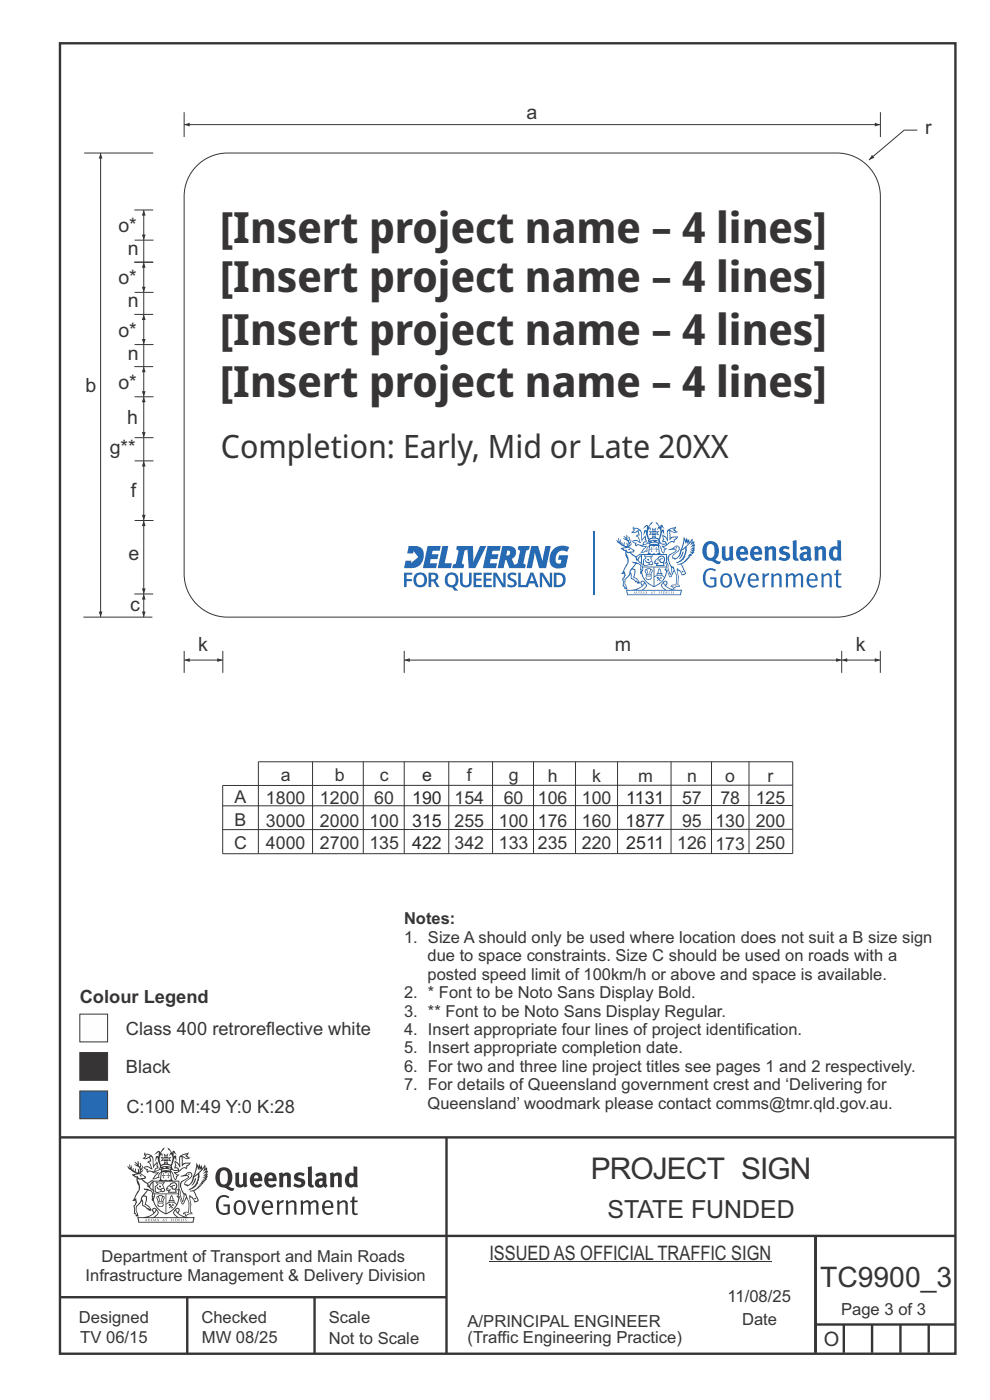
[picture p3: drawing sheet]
<svg xmlns="http://www.w3.org/2000/svg" width="210mm" height="297mm" viewBox="0 0 210 297" stroke-linecap="round" stroke-linejoin="round" font-family="sans-serif">
<g fill="none" stroke="#373435" stroke-width=".51">
<path d="M12.7 9.2h190v278h-190zM12.7 241.3h190M94.7 241.4v45.8M12.7 275.2h82M12.7 262.2h190.1M39.7 275.2v12M66.7 275.2v12M173 262.1v24.9M173 281h29.6M179 281v6M185 281v6M191 281v6"/>
<path d="M197 281v6"/>
</g>
<g fill="#373435">
<path d="M47 248.4a2.55 2.55 0 0 0 0 2.7l.3 .2a.81 .81 0 0 0 1-1v-.5a1.04 1.04 0 0 0-1.1-1.5zM46.3 248.1a1.82 1.82 0 0 1 2.1-.2 1.82 1.82 0 0 1 .9 1.8 2.29 2.29 0 0 1-.8 2l.7 .3h.5l-.2 .6a2.87 2.87 0 0 1-2-.7 2.12 2.12 0 0 1-1.7-3.1z" fill-rule="evenodd"/>
<path d="M49.9 248.9l.8-.2v2a.46 .46 0 0 0 .3 .6 .46 .46 0 0 0 .6-.3v-2.1l.7-.2v2.4l.2 .5-.5 .3-.3-.3a1.02 1.02 0 0 1-1.2 .3 1.02 1.02 0 0 1-.6-1.1z" fill-rule="evenodd"/>
<path d="M54 249.5l-.1 .5h.9a.49 .49 0 0 0-.2-.6 .49 .49 0 0 0-.6 .1zM53.4 249.1a1.34 1.34 0 0 1 1.6-.2 1.34 1.34 0 0 1 .6 1.5v.2h-1.7a.77 .77 0 0 0 .5 .8 .77 .77 0 0 0 .9-.4l.3 .5a1.59 1.59 0 0 1-2 .2 1.59 1.59 0 0 1-.5-2.1z" fill-rule="evenodd"/>
<path d="M57 249.5l-.1 .5h1a.49 .49 0 0 0-.2-.6 .49 .49 0 0 0-.7 .1zM56.4 249.1a1.34 1.34 0 0 1 1.6-.2 1.34 1.34 0 0 1 .7 1.5v.2h-1.8a.77 .77 0 0 0 .5 .8 .77 .77 0 0 0 .9-.4l.4 .5a1.59 1.59 0 0 1-2.1 .2 1.59 1.59 0 0 1-.5-2.1z" fill-rule="evenodd"/>
<path d="M59.2 248.9l.7-.2 .1 .4a.95 .95 0 0 1 1-.3 .95 .95 0 0 1 .7 .8v2.3h-.8v-2.3a.46 .46 0 0 0-.8 .1v2.2h-.8z" fill-rule="evenodd"/>
<path d="M62.6 249.1a1.75 1.75 0 0 1 2-.1l-.2 .5-.6-.2a.43 .43 0 0 0-.6 .3l.4 .3a1.04 1.04 0 0 1 1.2 1.1 1.04 1.04 0 0 1-1.4 1l-1.2-.4 .3-.6 1 .4 .4-.4a.88 .88 0 0 0-1-.5l-.4-.2-.1-.4z" fill-rule="evenodd"/>
<path d="M65.3 247.6l.8-.2 .1 3.8 .3 .2 .1 .4a.88 .88 0 0 1-1 0 .88 .88 0 0 1-.3-1z" fill-rule="evenodd"/>
<path d="M67.8 250.6a.43 .43 0 0 0-.1 .7 .43 .43 0 0 0 .7-.1v-.7zM66.8 249.1a1.7 1.7 0 0 1 2.4 .1v1.9l.3 .4-.4 .5-.5-.4a1.03 1.03 0 0 1-1.7-.1 1.03 1.03 0 0 1 .8-1.5h.7v-.4a.8 .8 0 0 0-1.2 .1z" fill-rule="evenodd"/>
<path d="M70 248.9l.7-.2 .1 .4a.95 .95 0 0 1 1-.3 .95 .95 0 0 1 .7 .8v2.3h-.8v-2.3a.46 .46 0 0 0-.8 .1v2.2h-.8z" fill-rule="evenodd"/>
<path d="M74.3 249.5a1.48 1.48 0 0 0 0 1.7h.5l.2-.1v-1.5l-.3-.2zM75 247.4l.8 .1 .1 4.4h-.7l-.1-.2a1.26 1.26 0 0 1-1.4 0 1.26 1.26 0 0 1-.5-1.3 1.29 1.29 0 0 1 .4-1.4 1.29 1.29 0 0 1 1.4-.1z" fill-rule="evenodd"/>
<path d="M46.4 253.9a1.72 1.72 0 0 1 2.3 0l-.3 .3a1.24 1.24 0 0 0-1.4-.2 1.24 1.24 0 0 0-.6 1.4 1.49 1.49 0 0 0 1.2 1.9l.7-.1v-1.3h-.8l-.1-.4h1.3v1.9a1.93 1.93 0 0 1-2.2 0 1.93 1.93 0 0 1-.7-2.2l.2-.8z" fill-rule="evenodd"/>
<path d="M50.4 255.1a1.65 1.65 0 0 0 .2 2.2 .99 .99 0 0 0 1-1.4 .78 .78 0 0 0-.4-.8 .78 .78 0 0 0-.8 0zM50 254.9a1.33 1.33 0 0 1 1.6-.1 1.33 1.33 0 0 1 .5 1.4 1.31 1.31 0 0 1-1.3 1.6 1.31 1.31 0 0 1-1.2-1.6v-.6z" fill-rule="evenodd"/>
<path d="M52.5 254.7l.4-.1 .9 2.6 .8-2.5h.5l-1.1 3h-.5z" fill-rule="evenodd"/>
<path d="M56.3 255.2l-.2 .7h1.3a.7 .7 0 0 0-.3-.8 .7 .7 0 0 0-.8 .1zM55.9 255a1.22 1.22 0 0 1 1.5-.2 1.22 1.22 0 0 1 .5 1.5h-1.8a.93 .93 0 0 0 .5 1 .93 .93 0 0 0 1.1-.2l.2 .3a1.43 1.43 0 0 1-1.8 .1 1.43 1.43 0 0 1-.6-1.7z" fill-rule="evenodd"/>
<path d="M58.7 254.7l.4-.1 .1 .5 .4-.4 .6-.1-.2 .5a.66 .66 0 0 0-.8 .7v1.9h-.4z" fill-rule="evenodd"/>
<path d="M60.6 254.7l.4-.1 .1 .5a.94 .94 0 0 1 1-.5 .94 .94 0 0 1 .8 .8v2.3h-.5l-.1-2.5a.81 .81 0 0 0-1.2 .3v2.2h-.4z" fill-rule="evenodd"/>
<path d="M63.7 254.7l.5-.1 .1 .5 .4-.3a.78 .78 0 0 1 1.1 .3 .9 .9 0 0 1 1-.5 .9 .9 0 0 1 .8 .8v2.3h-.5l-.1-2.5a.67 .67 0 0 0-1.1 .3v2.2h-.5v-2.4l-.4-.3-.7 .4v2.3h-.5z" fill-rule="evenodd"/>
<path d="M69 255.2l-.1 .7h1.3a.7 .7 0 0 0-.3-.8 .7 .7 0 0 0-.9 .1zM68.7 255a1.22 1.22 0 0 1 1.5-.2 1.22 1.22 0 0 1 .5 1.5h-1.8a.93 .93 0 0 0 .4 1 .93 .93 0 0 0 1.2-.2l.1 .3a1.44 1.44 0 0 1-1.7 .1 1.44 1.44 0 0 1-.6-1.7z" fill-rule="evenodd"/>
<path d="M71.4 254.7l.5-.1 .1 .5a.94 .94 0 0 1 1-.5 .94 .94 0 0 1 .8 .8v2.3h-.5l-.1-2.5a.81 .81 0 0 0-1.2 .3v2.2h-.4z" fill-rule="evenodd"/>
<path d="M74.7 253.9l.5-.1v.9h.7l-.1 .3h-.6v2.2l.1 .2h.5l.1 .3a.75 .75 0 0 1-1.2-.6v-2.1h-.4v-.3h.4z" fill-rule="evenodd"/>
<path d="M30.8 244.9l1.1 .3-.9 .5h-.4l.6-.5zM31.8 245.4h.2a2.44 2.44 0 0 1 .4 1.9l.1 .5 .7-1-.1 .6 .3 .3a.57 .57 0 0 0-.6 .7l-1-.1-.5 .2 .2-.5-.8-.3 .7-.1 .9 .5 .1-.1-.6-1.3-.2-.2h.5zM30.7 244.4l-.1 .5 .2 .4-.6 .4a1.04 1.04 0 0 0 1.4-.1l.2 .6-.3 .1-.2 .4a.94 .94 0 0 1 .8 1.1l-.2-.1a1.16 1.16 0 0 0-1.5-.1l.3 .4 .4 .2 .1 .5 .2 .1 .1-.2a.94 .94 0 0 1 1.1 .2l.8 .1-1.2 1.2a1.13 1.13 0 0 0 1.2-.2l.4-.1-.1-.4 .5-.8a.83 .83 0 0 0-.6 1.1l-.3-.1-.7 .4 1.1-1.4-.5 .1-.5-.1 1.3-.5-.1-.1-.9 .4v-.3l.2-.2 .3 .1 .1-.3-.2-.4v-.6l-.1-.4-.7 1v-.7a1.42 1.42 0 0 0-1.6-1.8z" fill-rule="evenodd"/>
<path d="M38.5 245.2l.5-.2 .7-.1-.6 .3 .8 .5h-.3zM38.3 245.5l.2-.1 .1 2a1.69 1.69 0 0 1 1.6-.6l-.8 .5 .1 .5a1.1 1.1 0 0 0-1.5 .6l-.1-.5-.2-.2h-.5l.3-.4-.3-.7a1.42 1.42 0 0 1 .8 1.1l.2-.1zM37.1 246.2l.1 1-.2 .3 .1 .4h.5l.1 .2a.96 .96 0 0 1-1.1-.1l-.1 .1a1.06 1.06 0 0 0 1.3 .2v.1a.72 .72 0 0 1-1 .2l.3 .5 .6 .2-.4 .2-.1 .6-.2-.3-.4-1.1-.4-.4 .4 .9a1.54 1.54 0 0 0 .7 1.2l.2-.3a.58 .58 0 0 1 .4-.8l.2-.1h-.3l-.5-.3 .9-.5a.93 .93 0 0 1 1.2-.5v.2l.2-.2 .1-.5a.99 .99 0 0 0 .7-.8l-1.3 .1-.3 .2-.1-1.4 .9 .4 .9-.3h-.4l-.5-.4 .4-.7-.6 .2a1.46 1.46 0 0 0-1.4 2.1v.4l-.2-.4z" fill-rule="evenodd"/>
<path d="M35.6 248.9l.2 .1-.1 .3 .4 .1h-.4v.6l-.1-.6h-.3l.3-.1z" fill-rule="evenodd"/>
<path d="M34.6 248.9l.2 .1v.3l.3 .1h-.3l-.1 .6v-.6h-.4l.4-.1z" fill-rule="evenodd"/>
<path d="M34.3 248.8a.57 .57 0 0 1 .9 .2 .57 .57 0 0 1 .9-.2l.2 1.4h-.2a.57 .57 0 0 1-.9 0 .69 .69 0 0 1-1.1 0zM34.2 248.1l-.3 2.1-.2 .4h3l-.2-.4-.3-2.1h-.2v.2l-.8-.1-.8 .1v-.2z" fill-rule="evenodd"/>
<path d="M34.2 252.4a.3 .3 0 0 0 .6 0 .3 .3 0 0 0-.6 0zM33.3 250.9l.3 .3-.3 .4a.79 .79 0 0 0 0 1.3l.8-.2-.1-.3a.55 .55 0 0 1-.7-.6l.1-.1 .2 .3 .3 .2 .8-.2-.4-.7 .4-.4-.7 .2zM33 250.7l1.1 .2 .9-.2-.4 .6 .4 1.2a.56 .56 0 0 1-.8 .3l-.2 .1a.73 .73 0 0 1-.9 .1 .73 .73 0 0 1-.3-1v-.4l.6-.4z" fill-rule="evenodd"/>
<path d="M35.6 251.8l.7-.4a.58 .58 0 0 1 1-.1 .58 .58 0 0 1-.4 .9l-.3-.3a.43 .43 0 0 1 .6-.4 .57 .57 0 0 0-.8 .2l-.2-.1-.3 .1 .4 .2a.55 .55 0 0 0 .9 .4v.5h-1.3l.3-.4-.1-.1-.6 .1 .2-.3-.2-.1zM35.4 251.8l-.1 .2a.39 .39 0 0 0 .2 .6h.3l-.2 .4h1.9l-.1-.8a.86 .86 0 0 0-.1-1.3 .86 .86 0 0 0-1.3 .4z" fill-rule="evenodd"/>
<path d="M36 254.8h.8v.2h-.8zM36.4 253.8l.2 .8h-.4zM36.4 253.5l-.3 .5-.1 .6h-.2v.4l-.7 .4 .2 .1a1.48 1.48 0 0 1 2.1 .2l.2-.1-.6-.5v-.5h-.2l-.1-.6z" fill-rule="evenodd"/>
<path d="M35.8 255.4l.4 .1 .1 .3 .3-.2-.2-.2a.38 .38 0 0 1 .5 .5l-.2-.2-.3 .2 .3 .2-.3 .3-.1-.4-.4 .4-.1-.2 .4-.3-.1-.1-.2 .1z" fill-rule="evenodd"/>
<path d="M34.5 254h.2v.2l-.2 .6h-.2zM33.6 255.3h.9v.2a.55 .55 0 0 1-.8 .4v-.2l-.2-.1zM33.4 254h.2l.2 .8h-.2zM33.6 255l.8-.1 .1 .2h-.8zM33.8 253.7h.5l-.2 1.1h-.1zM33.3 253.8l-.1 .3 .3 1.1a.48 .48 0 0 0-.1 .6 .48 .48 0 0 0 .5 .2h.5a.49 .49 0 0 0 .2-.8l.3-1.1-.1-.3a1.42 1.42 0 0 0-1.5 0z" fill-rule="evenodd"/>
<path d="M33.7 251.5l.4 .1 .1 .3h-.3z" fill-rule="evenodd"/>
<path d="M41.3 250.1l.3-.2-.2 .8-.6 .8h-.2l.5-.7z" fill-rule="evenodd"/>
<path d="M39.7 249l.3-.2 .5 .2a.88 .88 0 0 1-.6 1.1 1.22 1.22 0 0 0-.8 1.3l.5 .2a.72 .72 0 0 0 .9-.4l.5-.8 .2-.6 .8-.6v.2a2.85 2.85 0 0 1-2 2.9l.1 .1a2.13 2.13 0 0 0 1.9-1.5v-.3a2.01 2.01 0 0 0 .3-1.7l1.1-1.3-.4 1 .7-.5-.7 1 .8-.4-.8 .8 .7-.2-.9 .6 .8-.1-.8 .4h.7l-.8 .3 .3 .2h-.4l.2 .3h-.4l.2 .3h-.4l.1 .2h-.1a2.16 2.16 0 0 1-2 1.1l.1 .2 .4-.1a.76 .76 0 0 1 .7 .8l.5 1.2-.6 .2a1.45 1.45 0 0 0-1.1-1.3l.2 1.8-.1 1.8 .4 .3a1.07 1.07 0 0 0-1.2 .4v-.3l-.5-.2a.87 .87 0 0 1 1.1-.1v-.7a4.4 4.4 0 0 0-.6-3.1l-.1-.3h-.2a2.16 2.16 0 0 1-.7-2.2l.3-.4 1.2-.7a.55 .55 0 0 0-.4-.8zM37.8 252.4a.76 .76 0 0 1 .3 1.1l.6 1.6 .4-1.7 .2 .1a.61 .61 0 0 1-.1 .9l-.3 .8-.2 .1-.7-1.6-.3 .1a1.18 1.18 0 0 0 .1-1.4zM41.8 247.5l.2 .7 .3-.5v.6l.4-.5a1.9 1.9 0 0 1-1.2 1.4l-.3 .3zM38.2 249.6l1.4-.2 .2 .2v.3l-.5 .2a1.26 1.26 0 0 0-.9 1.9l.2 .7a1.84 1.84 0 0 1 .1 2.1l-.4-1.4a.96 .96 0 0 0-.4-1.2l-.4 .2a.78 .78 0 0 1 0 1.3l.1 .3h.4l.4 1.1a.38 .38 0 0 0 .2 .4 .38 .38 0 0 0 .4-.1l.6-1.2a2.94 2.94 0 0 1 .4 2.5l-.1 .4h-.8l-.3 .4v.2l.4-.1 .1 .4 .2 .1a1.02 1.02 0 0 1 1.3-.5v-.4l-.3-.1 .1-1.8-.3-1.3h.1a1.14 1.14 0 0 1 .8 1 .63 .63 0 0 0 .8-.2 .63 .63 0 0 0-.2-.9l-.6-1.2 .9-.6 .2-.4h.3l-.1-.2h.4l-.1-.3h.3l-.1-.3 .5-.1-.2-.2 .6-.4v-.2h-.2l.4-.5h-.3l.3-.5-.4 .1 .4-.5v-.3l-.3 .2 .2-.7-.1-.2-.4 .3v-.8l-.6 .8-.2-.8-.2 .5-.3-.7-.1 .6-.5-.8-.1 1.4-.6 1.8a1.81 1.81 0 0 1-1 1.5l-.6-.2a1.75 1.75 0 0 1 1.1-1.2 .75 .75 0 0 0 .1-1.3 .75 .75 0 0 0-1.2 .4z" fill-rule="evenodd"/>
<path d="M41.2 254.1h.3l.2 .2-.4 .1z" fill-rule="evenodd"/>
<path d="M29.4 258.4h11.6l-.1 .8h-11.4zM31.3 258.2l.5-.1a2.48 2.48 0 0 0 1.4-1.3l.3 .5-.5 .6-.5 .3zM32.5 256.6l.3-.2 .2 .1-.3 .7zM37.2 256.8a2.65 2.65 0 0 0 1.8 1.4h-1.1l-.5-.3-.5-.6zM37.4 256.5l.2-.1 .3 .2-.3 .6zM29.2 258.2l.1 1.2h11.8l.2-1.1-.2-.1a4.1 4.1 0 0 1-3.3-.9l.3-.4-.1-.6a1.06 1.06 0 0 0-1.3 1l.2 .4 .6 .5h-4.7l.3-.1a.84 .84 0 0 0 .6-.8 .84 .84 0 0 0-.5-.8l-.3-.2h-.5l-.1 .6 .3 .4a4.2 4.2 0 0 1-3.4 .9z" fill-rule="evenodd"/>
<path d="M31 258.7l.1 .2h-.2zM31 258.5l-.3 .6 .4-.2 .2 .2z" fill-rule="evenodd"/>
<path d="M31.3 258.6h.3v.4a.25 .25 0 0 0 .2-.1 .25 .25 0 0 0-.1-.3h.1a.29 .29 0 0 1 0 .4 .29 .29 0 0 1-.4 0 .29 .29 0 0 1 0-.4z" fill-rule="evenodd"/>
<path d="M32.2 258.6a.22 .22 0 0 1 .3 .2 .22 .22 0 0 1-.3 .2zM32 258.6l.1 .4a.33 .33 0 0 0 .4 0 .33 .33 0 0 0 0-.4 .33 .33 0 0 0-.5 0z" fill-rule="evenodd"/>
<path d="M32.9 258.7l.1 .2h-.2zM32.9 258.5l-.2 .6 .3-.2 .2 .2z" fill-rule="evenodd"/>
<path d="M33.3 258.6h.2l.1 .1 .2-.1-.2 .2 .2 .3-.3-.3-.1 .3h-.1l.2-.3z" fill-rule="evenodd"/>
<path d="M34.7 258.7l.1 .2h-.2zM34.7 258.5l-.3 .6 .4-.2 .2 .2z" fill-rule="evenodd"/>
<path d="M35 258.5h.5l-.2 .1v.5h-.2l.1-.5z" fill-rule="evenodd"/>
<path d="M36.2 258.6l.3-.1-.1 .1v.2h.1h-.1v.3h-.2z" fill-rule="evenodd"/>
<path d="M36.7 258.6h.2v.5h-.2z" fill-rule="evenodd"/>
<path d="M37.3 258.6a.22 .22 0 0 1 .3 .2 .22 .22 0 0 1-.3 .2zM37.1 258.6v.4a.33 .33 0 0 0 .5 0 .33 .33 0 0 0 0-.4 .33 .33 0 0 0-.5 0z" fill-rule="evenodd"/>
<path d="M37.8 258.6l.4-.1-.2 .1v.2h.1h-.1v.2l.2 .1h-.4z" fill-rule="evenodd"/>
<path d="M38.4 258.6h.2l-.1 .4 .2 .1h-.3z" fill-rule="evenodd"/>
<path d="M38.9 258.6h.2v.5h-.2z" fill-rule="evenodd"/>
<path d="M39.3 258.6h.2h-.1l.2 .3-.2 .2-.1-.1v-.1l.2 .1z" fill-rule="evenodd"/>
<path d="M34.2 247.4a1.51 1.51 0 0 1 2 .2 2.67 2.67 0 0 0-2.1 0zM35.7 247.6l.4 .1 .1 .3-.4-.1zM34.6 247.6h.5l.1 .2h-.4zM34 247.8l.3 .2h-.3zM34.9 246.9l.3-.2 .3 .2zM34.9 245.6l.2 .1v.3h-.2zM35 245.1l.2 .2 .2-.2-.1 .3h-.2zM35.1 246.3h.2l.1 .4-.2-.2-.2 .2zM35.3 245.7l.2-.1v.4h-.2zM34.4 245.7h.3l.1 .3-.4 .1 .2-.2zM35.7 245.7h.3l-.2 .2 .2 .2-.4-.1zM32.7 244.9l1-.5-.1 1-.2-.2-.3 .2-.3 1.1 .5-1 .3 .9a1.84 1.84 0 0 1 .2 1.7l.4 .1a2.48 2.48 0 0 1 2.2 0l.2-.2-.2-.7 .7-1.8 .4 .7-.2-1-.2-.1-.2 .3v-.9l.6 .4-.6-.8-.3 .1-.1 .4-.5-.9-.5-.3 .2 .5 .6 .5-.5 .8 .4-.4a2.06 2.06 0 0 1 0 2.3l-.5-.2-.2-.6 .1-.1 .8 .2-.4-.5 .4-.5-.7 .2-.2-.2 .2-.7-.5 .4-.5-.4 .2 .7-.2 .2-.7-.2 .4 .5-.4 .5 .8-.2 .1 .1-.2 .6-.5 .2a2.02 2.02 0 0 1 0-2.2l.3 .5-.1-.7-.3-.1 .8-1.2-.4 .3-.5 .8-.2-.3a.8 .8 0 0 0-.8 .5z" fill-rule="evenodd"/>
<path d="M29.2 250.1l.3 .1a.61 .61 0 0 1 .8 .4l.3 .2a.8 .8 0 0 1 .6 1l.4 .1 .5 .5a1 1 0 0 1 .5 1.1l-.1 .7v-.5h-.1a.96 .96 0 0 0-.8-1.3l-.2-.2h-.7l-.1-.1-.1 .1 .1 .3h.6l-1.2 1.3-.2 1-.4 .6a1.33 1.33 0 0 0-.5 1.8l.2 .5a1.26 1.26 0 0 1-.5-1.5l-.1-.3a1.56 1.56 0 0 0 .4-1.7l-.3 .2 .2-.5a3.2 3.2 0 0 0 .7-3zM30.4 253.9h.4a2.06 2.06 0 0 1-.1 1.6l.7 .5 .4 .4-.6-.1-.8-.6-.1-.9a.51 .51 0 0 1 .1-.9zM28.6 249.3a1.52 1.52 0 0 1 2.1 .5l-1.1 .2-.2-.1-.1-.4h-.5zM27.5 247v.8l-.3-.4h-.1a3.1 3.1 0 0 0 1.9 1.6l-1 .1 .5 .6 .5 .1 .1 1.1a1.84 1.84 0 0 1-.3 2.5l-.4 .9-.3 .4 .2 .1 .4-.1 .1 .4-.2 .5-.3 .2 .1 1.7h.2l.3 .5 .1 .1 .4-.1-.1-.5a1.3 1.3 0 0 1-.1-1.7l.9-1 .1 1.1 .6 .2 .5 .5 .1-.1 .2 .3h.5a1.85 1.85 0 0 0-1.2-1.4l.1-.3a1.39 1.39 0 0 0 0-1.4l-.5-.1 .5-.5a.66 .66 0 0 1 .9-.4 .66 .66 0 0 1 .3 .9l-.1 .4 .2-.1v.2l-.1 .3 .2 .5 .1-.3a2.24 2.24 0 0 0 .1-2.2 .73 .73 0 0 1-.7-.7 .73 .73 0 0 1 .6-.7v-.2a.94 .94 0 0 0-.9 .8 .48 .48 0 0 1-.1-.6 .48 .48 0 0 1 .5-.2l.5-.3a.51 .51 0 0 0-.8 .2l-.5 .2-1-.8h.6l.2-.5-1.2-.7 .5-.5v-.3l-.5 .4 .1-.2a.69 .69 0 0 0 .2-1v.4l-.2 .3v-1.1l-.3-.2 .1 .6-.1 .2-.4-1.3v.7l-.6-.4 .5 .7-.6-.2 .3 .3a1 1 0 0 1 .7 1.4l-.2-.8v.9l-.5-.2v-.8l-.2 .7-.2-.1-.1-.6-.2 .4-.2-.2 .1-.7-.2 .5z" fill-rule="evenodd"/>
<path d="M29.6 249.4l.2-.1 .3 .2z" fill-rule="evenodd"/>
<path d="M32.4 250.5h5.6v2l-.2-.1v-1.7h-5.2v2.5h5.2v-.8l.1 .2-.1 1.1v-.3h-2.5v4a4.1 4.1 0 0 0 2.6-3.6l.1-.1a4 4 0 0 1-2.8 3.9 4.2 4.2 0 0 1-2.8-4.7l.1 1.2 .1-.1a3.8 3.8 0 0 0 2.5 3.4v-4h-2.5l-.2-.9z" fill-rule="evenodd"/>
<circle cx="40" cy="249.1" r=".17"/>
</g>
<path d="M41.8 35.2a9.2 9.2 0 0 1 6.5-2.7h129.2a9.2 9.2 0 0 1 9.2 9.2v80a9.2 9.2 0 0 1-9.2 9.2h-129.2a9.2 9.2 0 0 1-9.2-9.2v-80a9.2 9.2 0 0 1 2.7-6.5zM103.8 267.7h59.8" fill="none" stroke="#373435" stroke-width=".21"/>
<g fill="#256ab2">
<path d="M153.1 116l.8-.2v2a.45 .45 0 0 0 .2 .6 .45 .45 0 0 0 .6-.3v-2.1l.8-.2v2.3l.2 .6-.6 .3-.2-.3a1 1 0 0 1-1.2 .3 1 1 0 0 1-.6-1.1z"/>
<path d="M162.1 116l.7-.2 .2 .4a.93 .93 0 0 1 1-.3 .93 .93 0 0 1 .6 .8v2.2h-.8v-2.2l-.2-.2-.6 .3v2.1h-.8z"/>
<path d="M165.5 116.2a1.71 1.71 0 0 1 2-.1l-.3 .5-.5-.2a.42 .42 0 0 0-.6 .3l.4 .3a1.02 1.02 0 0 1 1.1 1.1 1.02 1.02 0 0 1-1.3 .9l-1.2-.3 .3-.6 1 .3 .4-.3a.86 .86 0 0 0-1-.5l-.4-.3-.1-.3z"/>
<path d="M168.1 114.7l.8-.1 .1 3.7 .3 .1 .1 .5a.86 .86 0 0 1-.9-.1 .86 .86 0 0 1-.3-.9z"/>
<path d="M172.7 116l.7-.2 .1 .4a.93 .93 0 0 1 1-.3 .93 .93 0 0 1 .7 .8v2.2h-.8v-2.2l-.3-.2-.5 .3v2.1h-.8z"/>
<path d="M149.7 120.9a1.68 1.68 0 0 1 2.2 0l-.2 .3a1.21 1.21 0 0 0-1.5-.2 1.21 1.21 0 0 0-.6 1.3 1.45 1.45 0 0 0 1.3 2l.6-.2v-1.2h-.8l-.1-.4h1.4v1.9a1.89 1.89 0 0 1-2.3-.1 1.89 1.89 0 0 1-.6-2.1l.2-.8z"/>
<path d="M155.6 121.7l.5-.1 .8 2.5 .8-2.4h.5l-1.1 2.9h-.4z"/>
<path d="M161.7 121.7l.4-.1 .1 .5 .4-.4 .6-.1-.2 .5a.64 .64 0 0 0-.8 .7v1.8h-.4z"/>
<path d="M163.5 121.7l.5-.1 .1 .5a.92 .92 0 0 1 1-.5 .92 .92 0 0 1 .7 .8v2.2h-.5l-.1-2.5a.79 .79 0 0 0-1.1 .3v2.2h-.5z"/>
<path d="M166.6 121.7l.4-.1 .2 .4 .3-.3a.76 .76 0 0 1 1.2 .4 .88 .88 0 0 1 .9-.5 .88 .88 0 0 1 .8 .8v2.2h-.5l-.1-2.4a.66 .66 0 0 0-1.1 .3v2.1h-.4v-2.3l-.4-.3-.8 .4v2.2h-.4z"/>
<path d="M174.2 121.7l.4-.1 .1 .5a.92 .92 0 0 1 1-.5 .92 .92 0 0 1 .7 .8v2.2h-.4l-.1-2.5a.79 .79 0 0 0-1.2 .3v2.2h-.4z"/>
<path d="M177.4 120.9l.5-.1-.1 .9h.7l-.1 .3h-.6v2.2l.1 .1h.6v.3a.74 .74 0 0 1-1.2-.6v-2h-.3v-.3h.3z"/>
<path d="M139.1 116l.2 .1v.3l.3 .1h-.3l-.1 .6v-.6h-.4l.4-.1z"/>
<path d="M138.2 116l.2 .1-.1 .3 .3 .1h-.3v.6l-.1-.6h-.3l.3-.1z"/>
<path d="M135 125.5h.2v.4a.24 .24 0 0 0 .2-.2 .24 .24 0 0 0-.1-.2h.1a.28 .28 0 0 1 0 .4 .28 .28 0 0 1-.4 0 .28 .28 0 0 1 0-.4z"/>
<path d="M136.9 125.5h.2v.1l.2-.1-.2 .2 .2 .2-.2-.2-.2 .2 .2-.2z"/>
<path d="M138.6 125.4l.4 .1h-.2l.1 .4h-.2v-.4z"/>
<path d="M139.7 125.5l.3-.1-.1 .1v.2h.1h-.1v.2h-.2z"/>
<path d="M140.2 125.5h.2v.4h-.2z"/>
<path d="M141.3 125.5l.3-.1-.1 .1v.2h.1h-.1v.2h.1h-.3z"/>
<path d="M141.8 125.5h.2v.4h.1h-.3z"/>
<path d="M142.3 125.5h.2v.4h-.2z"/>
<path d="M142.8 125.5h.2h-.2l.2 .3-.1 .1h-.2v-.1h.2z"/>
<path d="M144.7 117.1l.3-.1-.2 .8-.6 .7h-.2l.5-.6z"/>
<path d="M143.3 116.1l.3 .1-.1 .1h-.2z"/>
<path d="M144.6 121.1h.3l.1 .2-.3 .1z"/>
<path d="M133.2 116.6l.3-.2 .2 .3z"/>
<path d="M139.3 122.4h.4l.1 .4 .3-.3-.2-.2a.37 .37 0 0 1 .5 .5l-.2-.2-.3 .3 .3 .2-.3 .3-.1-.4-.4 .3-.1-.1 .4-.3-.1-.2-.2 .1z"/>
<path d="M137.2 118.6h.5v.3a.35 .35 0 0 1-.5-.3z"/>
<path d="M149.6 115.2a2.45 2.45 0 0 0 .4 3.6l.8 .2a2.8 2.8 0 0 0 1.9 .6l.2-.5h-.5l-.7-.4a2.49 2.49 0 0 0 0-3.7 1.8 1.8 0 0 0-2.1 .2zM150.3 115.6a.84 .84 0 0 1 .9 0 .84 .84 0 0 1 .3 .9l.1 .4a1.16 1.16 0 0 1-.9 1.4h-.3a2.25 2.25 0 0 1-.3-2.5z"/>
<path d="M156.5 116.2a1.61 1.61 0 0 0-.2 2 1.61 1.61 0 0 0 1.8 .7l.6-.3-.3-.5a.76 .76 0 0 1-.9 .3 .76 .76 0 0 1-.5-.7h1.7a1.34 1.34 0 0 0-.5-1.7 1.34 1.34 0 0 0-1.7 .2zM157.1 116.6a.47 .47 0 0 1 .6-.1 .47 .47 0 0 1 .2 .6h-.9z"/>
<path d="M159.5 116.2a1.61 1.61 0 0 0-.2 2 1.61 1.61 0 0 0 1.8 .7l.6-.3-.4-.5a.76 .76 0 0 1-.8 .3 .76 .76 0 0 1-.6-.7h1.8a1.34 1.34 0 0 0-.5-1.7 1.34 1.34 0 0 0-1.7 .2zM160.1 116.6a.47 .47 0 0 1 .6-.1 .47 .47 0 0 1 .2 .6h-.9z"/>
<path d="M169.7 116.3l.3 .5 .3-.2a.62 .62 0 0 1 .9 .1v.4a1.15 1.15 0 0 0-1.3 .3 1.15 1.15 0 0 0 0 1.4l.7 .2 .8-.3 .4 .4 .5-.5-.3-.4v-1.3a1 1 0 0 0-.5-1 1 1 0 0 0-1.1 0zM170.6 117.7l.6-.1v.6a.42 .42 0 0 1-.7 .1 .42 .42 0 0 1 .1-.6z"/>
<path d="M177.6 114.6l.1 1.4a1.26 1.26 0 0 0-1.4 .2 1.26 1.26 0 0 0-.5 1.3 1.24 1.24 0 0 0 .6 1.3 1.24 1.24 0 0 0 1.4-.1v.2h.7l-.1-4.2zM177 116.6l.4-.1 .2 .2v1.4l-.2 .2a.48 .48 0 0 1-.7-.4 1.45 1.45 0 0 1 .3-1.3z"/>
<path d="M153.2 121.9a1.65 1.65 0 0 0 .8 2.8 1.62 1.62 0 0 0 1-2.6l-.2-.2a1.25 1.25 0 0 0-1.6 0zM153.5 122.1a.86 .86 0 0 1 1.1 .1 .86 .86 0 0 1 .2 1 .77 .77 0 0 1-.6 1.1 .77 .77 0 0 1-.9-.9v-.9z"/>
<path d="M158.9 122a1.79 1.79 0 0 0 .5 2.6h1l.5-.3-.2-.3a.91 .91 0 0 1-1.1 .2 .91 .91 0 0 1-.5-1h1.8a1.19 1.19 0 0 0-.5-1.4 1.19 1.19 0 0 0-1.5 .2zM159.3 122.2a.68 .68 0 0 1 .9-.1 .68 .68 0 0 1 .3 .8h-1.4z"/>
<path d="M171.4 122a1.79 1.79 0 0 0 .5 2.6h1l.5-.3-.2-.3a.91 .91 0 0 1-1.1 .2 .91 .91 0 0 1-.5-1h1.9a1.19 1.19 0 0 0-.5-1.4 1.19 1.19 0 0 0-1.6 .2zM171.8 122.2a.68 .68 0 0 1 .9-.1 .68 .68 0 0 1 .3 .8h-1.4z"/>
<path d="M132.8 125.1l.2 1.2h11.5l.1-1.2a4.3 4.3 0 0 1-3.3-.9l.3-.3-.1-.6a1.04 1.04 0 0 0-1.3 .9l.2 .4 .6 .5h-4.6l.3-.1a.82 .82 0 0 0 .5-.7 .82 .82 0 0 0-.4-.8l-.3-.3-.5 .1-.1 .6 .3 .3a4.3 4.3 0 0 1-3.4 .9zM140.9 123.5l.2-.1 .3 .1-.3 .6zM140.7 123.7a2.59 2.59 0 0 0 1.8 1.4h-1.1l-.5-.3-.5-.5zM136.1 123.5l.3-.1 .2 .1-.3 .6zM135 125.1l.4-.1a2.42 2.42 0 0 0 1.4-1.3l.2 .6-.5 .5-.4 .3zM133 125.3h11.4l-.1 .8h-11.1z"/>
<path d="M134.6 125.4l-.2 .5 .3-.1 .2 .1zM134.6 125.6l.1 .2h-.2z"/>
<path d="M135.6 125.5l.1 .4a.32 .32 0 0 0 .4 0 .32 .32 0 0 0 0-.4 .32 .32 0 0 0-.5 0zM135.8 125.5a.21 .21 0 0 1 .3 .2 .21 .21 0 0 1-.3 .2z"/>
<path d="M136.5 125.4l-.2 .5 .3-.1 .2 .1zM136.5 125.6l.1 .2h-.2z"/>
<path d="M138.2 125.4l-.2 .5 .3-.1 .2 .1zM138.2 125.6l.1 .2h-.2z"/>
<path d="M140.6 125.5v.4a.32 .32 0 0 0 .5 0 .32 .32 0 0 0-.1-.4 .32 .32 0 0 0-.4 0zM140.8 125.5a.21 .21 0 0 1 .3 .2 .21 .21 0 0 1-.3 .2z"/>
<path d="M131.2 114.1v.9l-.4-.5a2.43 2.43 0 0 0 1.6 1.5l.3 .1-1 .1 .5 .6 .4 .1 .1 1.1a1.67 1.67 0 0 1-.1 2.2l-.5 1.1-.4 .4 .3 .1 .4-.1 .1 .4-.2 .4-.3 .2 .1 1.8h.3l.1 .5h.4l.2-.1-.2-.6a1.23 1.23 0 0 1 .3-1.8l.5-.7 .2 1 .5 .3 .5 .5 .1-.2 .2 .4 .5-.1a1.81 1.81 0 0 0-1.2-1.3l.3-.7v-.9l-.6-.2 .6-.8a.6 .6 0 0 1 .7-.1 .6 .6 0 0 1 .3 .6l-.1 .7 .2-.1v.2l-.1 .3 .1 .5 .1-.2a4.1 4.1 0 0 0 2.8 2.8 4 4 0 0 0 2.7-3.4l.3 1a.37 .37 0 0 0 .2 .3 .37 .37 0 0 0 .5 0l.5-1.2a2.87 2.87 0 0 1 .4 2.4l-.1 .5h-.9l-.1 .5 .4-.1 .1 .4 .2 .1 .2-.4 1-.1v-.3l-.3-.2 .1-1.7-.3-1.3 .4 .1 .5 1a.64 .64 0 0 0 .8-.3 .64 .64 0 0 0-.2-.9l-.6-1.2 1.3-.9v-.3h.3l-.1-.2h.4l-.2-.3 .5-.1-.2-.2 .6-.4 .1-.2h-.3l.4-.5h-.2l.2-.5-.3 .1 .3-.5v-.3l-.3 .2 .2-.6-.1-.2-.3 .2-.1-.8-.6 .9-.1-.8-.2 .5-.3-.8-.1 .6-.5-.7-.1 1.3-.9 2.6-.7 .7-.6-.2a1.71 1.71 0 0 1 1.2-1.3 .73 .73 0 0 0 0-1.2 .73 .73 0 0 0-1.1 .5l-1.1 .4h1.5v.3l-.7 .4a1.12 1.12 0 0 0-.7 1.7l.2 .7a1.8 1.8 0 0 1 .2 1.9l-.4-1.2a.94 .94 0 0 0-.3-1.2v-1.7h-1.4l-.1-.3-.2-1.6 .6 1.5 .3 .2 .2-.2a.57 .57 0 0 1 .5-.8l.1-.1h-.3l-.5-.3 .7-.2 .9-.8h.5v.2l.3-.1v-.5l.7-.6v-.3l-1.3 .2-.3 .2v-1.4l.8 .4 .9-.3h-.4l-.4-.4 .4-.7-.7 .2a1.43 1.43 0 0 0-1.3 2.1v.3l-.2-.4-.7-.6 .1 1.1-.2 .5v.2l.5-.1 .2 .2-.2 .1a.78 .78 0 0 1-1.1-.8l.7-1.8 .4 .7-.2-1-.4 .2v-.9l.6 .4-.6-.7h-.3l-.1 .4-.5-.8-.5-.3 .2 .4 .6 .6-.4 .7 .4-.3a1.86 1.86 0 0 1-.1 2.2l-.5-.2-.2-.6 .2-.1 .7 .2-.4-.5 .4-.5-.7 .2-.2-.2 .2-.7-.5 .4-.5-.4 .2 .7-.2 .2-.6-.2 .3 .5-.3 .5 .7-.2 .2 .1-.2 .6-.6 .2a1.97 1.97 0 0 1 .1-2.2l.2 .5v-.7h-.3l.8-1.2-.5 .3-.5 .7-.1-.3a.79 .79 0 0 0-.8 .5l-.3 .2 .9-.5v1l-.2-.2-.4 .2-.2 1 .5-.9 .5 1.5a.93 .93 0 0 1-.9 1.3l.1-.3 .2-.2 .3 .1 .1-.3-.2-.4v-.5l-.2-.4-.6 1-.1-1.2a1.28 1.28 0 0 0-1.5-1.3l-.2-.3-.2 .4 .2 .4-.5 .4 .7 .2 .6-.4 .2 .7-.3 .1-.2 .4h.3l.2 .2 .3 .8-.8-.4-.8 .2 .2 .4 .4 .2 .1 .5 .2 .1 .1-.1a.92 .92 0 0 1 1 .2h.9l-1.2 1.2 .4 .1 1.2-.4v-.6l.3-.3-.2 1.3-.2 .3h-1.2a.52 .52 0 0 0-.8 .2l-.4 .2-1.1-.8h.6l.2-.5-1.1-.7 .4-.4 .1-.4-.5 .5v-.2a.67 .67 0 0 0 .3-1.1l-.1 .5-.2 .2 .1-1-.3-.3 .1 .6-.1 .2-.4-1.2v.7l-.7-.4 .6 .7-.6-.2 .2 .2a.98 .98 0 0 1 .8 1.5l-.2-.8-.1 .8-.4-.2-.1-.7-.2 .6-.2-.1v-.6l-.2 .4-.2-.2 .1-.7-.2 .5zM139.2 112.9h.3l-.2 .2 .2 .2-.3-.1zM138 112.9h.2l.1 .3-.3 .1 .1-.2zM145.2 114.6l.2 .8 .2-.5 .1 .5 .3-.4a1.86 1.86 0 0 1-1.1 1.3l-.3 .3zM137.9 115.9a.56 .56 0 0 1 .8 .2 .56 .56 0 0 1 .9-.2l.2 1.4h-.2a.56 .56 0 0 1-.9 0 .68 .68 0 0 1-1 0zM137.9 115.3l1.1-.2 .5 .2 .1 .2-.9-.1-.8 .1zM138.1 114.8l.5-.1 .1 .2-.4 .1zM139.2 114.8l.5 .1v.2l-.4-.1zM142 112.4l.4-.2 .7-.1-.5 .3 .7 .5h-.3zM141.8 112.7l.2-.1v2a1.65 1.65 0 0 1 1.6-.6l-.8 .5 .1 .4-.5-.1-.9 .7-.1-.4-.2-.3h-.5l.2-.4-.2-.6a1.39 1.39 0 0 1 .8 1l.2-.1zM139.7 115.4l.3-.1a1.06 1.06 0 0 0 1.2 .1v.1a.7 .7 0 0 1-.9 .2l.3 .5 .6 .2-.4 .2-.1 .6zM138.8 112.8h.2v.4h-.2zM138.5 114l.2-.1 .3 .1zM138.6 113.5h.2l.1 .3-.2-.1-.2 .1zM138.5 112.3l.2 .1 .3-.1-.2 .3h-.2zM138.4 112.8h.2l.1 .4h-.3zM137.8 114.6a1.47 1.47 0 0 1 2 .1 2.61 2.61 0 0 0-2.1 0zM137.6 115l.2 .1-.2 .1zM134.4 112.1l1.1 .3-.9 .5h-.3l.5-.5zM135.4 112.6h.2l.3 .4 .2 2 .7-1-.1 .5 .2 .4a.55 .55 0 0 0-.5 .7l-1-.1-.5 .1 .2-.5-.8-.2 .7-.1 .9 .4 .1-.1-.6-1.2-.2-.2 .5-.1zM136.3 115.8l1.1-.5 .3 .1v.4a.83 .83 0 0 0-.5 1l-.3-.1-.7 .4 1.1-1.4zM135 118.2l1-.5-.8 .9zM135.8 118.2l.2-.2v1.3a.64 .64 0 0 1-.5-.5 .64 .64 0 0 1 .3-.6zM132.3 116.4a1.48 1.48 0 0 1 2 .5l-1 .2-.2-.1-.2-.4h-.4zM134 120.9h.4a2.01 2.01 0 0 1-.1 1.6l.8 .4 .3 .5-.6-.2-.8-.6v-.8a.5 .5 0 0 1 0-.9zM132.9 117.2l.2 .1a.59 .59 0 0 1 .9 .4l.2 .2a.78 .78 0 0 1 .7 1h.3l.4 .5a1.12 1.12 0 0 1 .6 1.2l-.1 .5-.1-1.1-.2-.3-.8-.4-.6-.1-.2-.1-.1 .1 .2 .3h.5l-1.1 1.4a2.45 2.45 0 0 1-1.2 1.9v1.2l.3 .6a1.23 1.23 0 0 1-.5-1.4l-.1-.4a1.52 1.52 0 0 0 .4-1.6l-.3 .2 .2-.5a3.1 3.1 0 0 0 .6-2.9zM136.4 120.4h2.2v3.9a3.8 3.8 0 0 1-2.4-2.9l.2-.6zM136.2 117.8h5.1v1.5l-.3 .2 .3 .3v.4h-5l-.1-.8zM138.8 122.5a1.44 1.44 0 0 1 2.1 .1 4.1 4.1 0 0 1-2.1 1.7zM139.5 121.8h.8v.2h-.8zM139.9 120.8l.2 .8h-.4zM138.8 120.4h2.5l-.4 .3 .4 .4-.3 1.3-.5-.4v-.4h-.2l-.1-.6-.3-.5-.3 .5-.1 .6h-.2v.4l-.5 .3zM141.3 119.5l.2 .1 .1 .9 .6 1.5 .4-1.6 .1 .1a1.43 1.43 0 0 1-.2 1.4l-.1 .3h-.4l-.5-1.5-.3 .1 .2-.6zM143.1 116.1l.3-.2 .5 .2a.86 .86 0 0 1-.5 1.1 1.19 1.19 0 0 0-.8 1.3l.4 .1a.7 .7 0 0 0 .9-.3l.5-.8 .2-.6 .8-.6v.2a2.78 2.78 0 0 1-2 2.8l.1 .1a2.08 2.08 0 0 0 1.9-1.4l-.1-.3a1.96 1.96 0 0 0 .3-1.7l1.1-1.2-.4 .9 .7-.5-.7 1 .8-.4-.8 .8 .8-.1-.9 .5 .8-.1-.8 .4h.7l-.8 .3 .3 .2h-.4l.2 .3h-.4l.1 .3-.3-.1 .1 .3h-.2a2.11 2.11 0 0 1-1.9 1l.1 .2h.4a.74 .74 0 0 1 .7 .7l.5 1.2-.6 .1a1.42 1.42 0 0 0-1.1-1.2l.2 1.7-.1 1.9 .4 .2a1.04 1.04 0 0 0-1.2 .4v-.3l-.5-.2a.85 .85 0 0 1 1.1-.1v-.7a4.3 4.3 0 0 0-.5-3l-.1-.3h-.2a2.11 2.11 0 0 1-.8-2.1l1.5-1.1a.54 .54 0 0 0-.4-.8z"/>
<path d="M139 118.8l-.2 .2a.38 .38 0 0 0 .2 .7l.3-.1-.2 .5h1.9l-.1-.8a.84 .84 0 0 0-.1-1.3 .84 .84 0 0 0-1.3 .4zM139.1 118.9l.7-.4a.57 .57 0 0 1 1-.2 .57 .57 0 0 1-.5 .9l-.1-.1-.1-.4 .6-.2a.56 .56 0 0 0-.8 .2l-.2-.1-.3 .2 .4 .1a.54 .54 0 0 0 .9 .5v.5h-1.3l.4-.4-.2-.2-.6 .1 .3-.2-.3-.1z"/>
<path d="M136.9 120.8l-.1 .3 .3 1.1a.47 .47 0 0 0-.1 .5 .47 .47 0 0 0 .4 .3h.6a.48 .48 0 0 0 .1-.8l.4-1.1-.2-.3a1.39 1.39 0 0 0-1.4 0zM137.2 122.2h.8l.1 .2a.53 .53 0 0 1-.9 .4l.1-.1-.2-.1zM137.1 122l.8-.1 .2 .2h-.8zM138.1 121h.2v.2l-.3 .6h-.2zM137.3 120.7h.6l-.2 1.1h-.2zM136.9 121h.2l.3 .8h-.2z"/>
<path d="M136.6 117.8l.3 .5-.5 .4v1.2a1.59 1.59 0 0 0 1.4 0h.2a.48 .48 0 0 0 .6-.5l-.5-1 .4-.6-.8 .2zM136.8 118l.7 .2 .8-.2-.4 .4 .3 .7-.7 .2-.4-.2-.1-.3-.2 .1a.61 .61 0 0 0 .7 .5l.1 .3a.88 .88 0 0 1-1 .1v-1l.6-.5zM137.8 119.5a.3 .3 0 0 1 .6 0 .3 .3 0 0 1-.6 0z"/>
<path d="M118 122a1.12 1.12 0 0 1 1.5 1 1.12 1.12 0 0 1-1.5 1.1zM117.5 121.5v3.1h.9a1.54 1.54 0 0 0 1.6-1.5 1.54 1.54 0 0 0-1.5-1.6zM114.5 121.5v3.1h.5v-2.4l1.4 2.4h.7v-3.1h-.5l.1 2.4-1.5-2.4zM112.8 121.9l.4 1.4h-.8zM109.9 121.5v3.1h2.1l.2-.8h1.2l.3 .8h.6l-1.2-3.1h-.6l-1 2.6h-1v-2.6zM107.9 121.7a1.05 1.05 0 0 0 .9 1.7 .44 .44 0 0 1 .2 .6 .44 .44 0 0 1-.6 .1l-.8-.2v.5a1.22 1.22 0 0 0 2-.9l-.6-.6a.69 .69 0 0 1-.7-.8 .95 .95 0 0 1 1.1 0l.2-.5-.5-.1h-.6zM104.6 121.5v3.1h.5v-2.4l1.5 2.4h.7v-3.1h-.5v2.4l-1.5-2.4zM102.6 121.5v3.1h1.7v-.5h-1.2v-.9h1.1v-.5h-1.1v-.7h1.2v-.5zM100.4 121.5v3.1h1.8v-.5h-1.2v-.9h1.1v-.5h-1.1v-.7h1.2v-.5zM97.6 121.5v2a1.24 1.24 0 0 0 1.2 1.1 1.24 1.24 0 0 0 1.2-1.1v-2h-.5v1.9a.68 .68 0 0 1-.7 .7 .68 .68 0 0 1-.7-.7v-1.9zM95.2 122.1a.93 .93 0 0 1 1.2 0 .93 .93 0 0 1 .2 1.1 .91 .91 0 0 1-1.1 .9 .91 .91 0 0 1-.6-1.3zM94.8 121.8a1.62 1.62 0 0 0-.4 1.8 1.62 1.62 0 0 0 1.4 1l.6 .7h.8l-.8-.8a1.68 1.68 0 0 0 .8-1.6 1.68 1.68 0 0 0-1.1-1.4h-.9zM91.5 121.9a.6 .6 0 0 1 .7 .1 .6 .6 0 0 1 .2 .6l-.3 .3h-.6zM90.9 121.5v3.1h.6v-1.3h.4l.7 1.3h.7l-.9-1.4a.9 .9 0 0 0 .5-1.1 .9 .9 0 0 0-1.1-.6zM88.5 122.1a.92 .92 0 0 1 1.2 0 .92 .92 0 0 1 .3 1.1 .9 .9 0 0 1-1.1 .9 .9 .9 0 0 1-.6-1.3zM88.1 121.8a1.61 1.61 0 0 0-.3 1.9 1.61 1.61 0 0 0 1.8 .8 1.65 1.65 0 0 0 1-1.5 1.65 1.65 0 0 0-1.1-1.5h-.9zM85.7 121.5v3.1h.6v-1.3h1.1v-.5h-1.1v-.9h1.2v-.4zM86.7 115.8l-.3 1.6h1.2l.1-.5 1 1.3-1.5 1.2 .1-.5h-1.3l-.3 1.6h1.5a2.66 2.66 0 0 0 2.4-1.4 2.66 2.66 0 0 0-.2-2.8l-.3-.2a4.1 4.1 0 0 0-2.4-.3zM90.7 115.8l-1 4.7h2.8l.2-1h-1.5l.2-.9h1.4l.2-1h-1.4l.1-.7h1.6l.2-1.1zM93.8 115.8l-.9 4.7h2.7l.3-1h-1.6l.8-3.7zM96.9 115.8l-.1 .8 .5 .2-.6 2.8-.6 .2-.2 .7h2.4l.2-.7-.5-.2 .5-2.8 .6-.2 .3 3.9h1.4l2.4-4.7h-1.4l-1.4 3.6-.1-3.6zM103.4 115.8l-1 4.7h2.8l.2-1h-1.5l.2-.9h1.4l.2-1h-1.4l.2-.7h1.5l.2-1.1zM107.6 116.8a.54 .54 0 0 1 .6 .6 .54 .54 0 0 1-.6 .5h-.2zM106.6 115.8l-1 4.7h1.2l.4-1.7h.2l.6 1.7h3.4l.1-.7-.5-.2 .6-2.8 .6-.2 .2-.8h-2.4l-.2 .8 .5 .2-.5 2.8-.7 .3-.5-1.3a1.42 1.42 0 0 0 .8-1.7 1.42 1.42 0 0 0-1.6-1.1zM112.7 115.8l-1 4.7h1.1l.6-3.3 1 3.3h1.4l1-4.7h-1.1l-.6 3.2-1-3.2zM117.3 116.6a2.95 2.95 0 0 0-.2 3.5 3.3 3.3 0 0 0 2.9 .2l.5-2.5h-1.9l-.2 1h.7l-.2 .7a.83 .83 0 0 1-.9-.2 .83 .83 0 0 1-.1-1 1.5 1.5 0 0 1 .8-1.4 1.5 1.5 0 0 1 1.6 .2l.5-1a2.94 2.94 0 0 0-3.5 .5z"/>
</g>
<path d="M126 112.7v13.6" fill="none" stroke="#256ab2" stroke-width=".4"/>
<path d="M21.3 32.5v98.4" fill="none" stroke="#373435" stroke-width=".21"/>
<g fill="#373435">
<path d="M20.9 129.7h.8l-.4 1.2z"/>
<path d="M21.3 32.5l.4 1.1h-.8z"/>
</g>
<path d="M30.5 84.2v8.7" fill="none" stroke="#373435" stroke-width=".21"/>
<g fill="#373435">
<path d="M30.5 84.2l.4 1.1h-.8z"/>
<path d="M30.1 91.7h.8l-.4 1.2z"/>
</g>
<path d="M28.6 97.8h4M28.6 92.9h4M30.5 92.9v17.5" fill="none" stroke="#373435" stroke-width=".21"/>
<g fill="#373435">
<path d="M30.5 97.8l.4 1.2h-.8z"/>
<path d="M30.1 109.2h.8l-.4 1.2z"/>
</g>
<path d="M17.7 130.9h14.6M30.5 126v4.9" fill="none" stroke="#373435" stroke-width=".21"/>
<g fill="#373435">
<path d="M30.5 126l.4 1.2h-.8z"/>
<path d="M30.1 129.7h.8l-.4 1.2z"/>
</g>
<path d="M17.9 32.5h14.6M30.5 110.4v15.6M28.5 126h4" fill="none" stroke="#373435" stroke-width=".21"/>
<g fill="#373435">
<path d="M30.5 110.4l.4 1.2h-.8z"/>
<path d="M30.1 124.8h.8l-.4 1.2z"/>
</g>
<path d="M39.1 26.4h147.7M39.1 23.8v5.3M28.6 110.4h4" fill="none" stroke="#373435" stroke-width=".21"/>
<g fill="#373435">
<path d="M185.6 26l1.2 .4-1.2 .4z"/>
<path d="M39.1 26.4l1.1-.4v.8z"/>
</g>
<path d="M39.1 140h8.2" fill="none" stroke="#373435" stroke-width=".21"/>
<g fill="#373435">
<path d="M46.1 139.6l1.2 .4-1.2 .4z"/>
<path d="M39.1 140l1.1-.4v.8z"/>
</g>
<path d="M47.3 138.1v4.6M85.7 140h92.8" fill="none" stroke="#373435" stroke-width=".21"/>
<g fill="#373435">
<path d="M177.4 139.6l1.1 .4-1.1 .4z"/>
<path d="M85.7 140l1.2-.4v.8z"/>
</g>
<path d="M85.7 138.1v4.6M178.5 140h8.2" fill="none" stroke="#373435" stroke-width=".21"/>
<g fill="#373435">
<path d="M185.6 139.6l1.1 .4-1.1 .4z"/>
<path d="M178.5 140l1.2-.4v.8z"/>
</g>
<path d="M194.6 27.6h-2.8l-7.5 6.3M178.5 138.1v4.6" fill="none" stroke="#373435" stroke-width=".21"/>
<path d="M185 32.9l.5 .6-1.2 .4z" fill="#373435"/>
<path d="M186.8 23.8v5.3M30.5 77.8v6.4M28.6 84.2h4M39.1 138.1v4.6M186.7 138.1v4.6" fill="none" stroke="#373435" stroke-width=".21"/>
<g fill="#373435">
<path d="M30.1 83h.8l-.4 1.2z"/>
<path d="M30.5 77.8l.4 1.2h-.8z"/>
</g>
<path d="M28.5 77.8h4M28.6 73.1h4M30.5 66.7v11.1" fill="none" stroke="#373435" stroke-width=".21"/>
<g fill="#373435">
<path d="M30.1 71.9h.8l-.4 1.2z"/>
<path d="M30.5 66.7l.4 1.2h-.8z"/>
</g>
<path d="M30.5 55.6v11.1M28.5 66.7h4M28.6 62h4" fill="none" stroke="#373435" stroke-width=".21"/>
<g fill="#373435">
<path d="M30.1 60.8h.8l-.4 1.2z"/>
<path d="M30.5 55.6l.4 1.2h-.8z"/>
</g>
<path d="M28.5 55.6h4M28.6 50.9h4M30.5 44.5v11.1" fill="none" stroke="#373435" stroke-width=".21"/>
<g fill="#373435">
<path d="M30.1 49.8h.8l-.4 1.1z"/>
<path d="M30.5 44.5l.4 1.2h-.8z"/>
</g>
<g fill="none" stroke="#373435" stroke-width=".21">
<path d="M28.5 44.5h4M66.3 161.6v19.5M77.1 161.6v19.5M85.7 161.6v19.5M95.2 161.6v19.5M104.5 161.6v19.5M113.2 161.6v19.5M122.1 161.6v19.5M131 161.6v19.5M142.3 161.6v19.5M150.9 161.6v19.5M158.9 161.6v19.5"/>
<path d="M168.2 166.6h-121v14.5h121v-19.5h-113.4v19.5M168.2 175.9l-121 .1M168.2 170.9l-121 .1"/>
</g>
<path d="M16.9 223.3h5.9v5.9h-5.9z" fill-rule="evenodd" fill="#373435" stroke="#373435" stroke-width=".21"/>
<path d="M16.9 215.1h5.9v5.9h-5.9z" fill-rule="evenodd" fill="#fefefe" stroke="#373435" stroke-width=".21"/>
<path d="M16.9 231.4h5.9v5.9h-5.9z" fill="#256ab2" stroke="#373435" stroke-width=".21"/>
<g font-size="9.1" fill="#373435">
<text x="46.7" y="51.5">[Insert project name – 4 lines]</text>
<text x="46.7" y="62">[Insert project name – 4 lines]</text>
<text x="46.7" y="73.1">[Insert project name – 4 lines]</text>
<text x="46.7" y="84.2">[Insert project name – 4 lines]</text>
</g>
<text font-size="6.8" fill="#373435" x="46.9" y="97.1">Completion: Early, Mid or Late 20XX</text>
<text font-size="6.3" fill="#373435" x="125.3" y="250.2">PROJECT SIGN</text>
<text font-size="6" fill="#373435" x="174" y="273">TC9900_3</text>
<text font-size="5.3" fill="#373435" x="128.8" y="258.4">STATE FUNDED</text>
<g font-size="4.2" fill="#373435">
<text x="111.7" y="25.3">a</text>
<text x="196.3" y="28.5">r</text>
<text x="25.1" y="49.2">o*</text>
<text x="27.1" y="54.1">n</text>
<text x="25.1" y="60.3">o*</text>
<text x="27.1" y="65.2">n</text>
<text x="25.1" y="71.4">o*</text>
<text x="27.1" y="76.3">n</text>
<text x="18.1" y="83.2">b</text>
<text x="25.1" y="82.5">o*</text>
<text x="27" y="90">h</text>
<text x="23.3" y="96.4">g**</text>
<text x="27.7" y="105.4">f</text>
<text x="27.3" y="118.8">e</text>
<text x="27.6" y="129.5">c</text>
<text x="42" y="138.2">k</text>
<text x="130.4" y="138.2">m</text>
<text x="181.5" y="138.2">k</text>
<text x="103.8" y="267.2">ISSUED AS OFFICIAL TRAFFIC SIGN</text>
<text x="174.7" y="285.6">O</text>
</g>
<g font-size="3.9" fill="#373435">
<text x="16.9" y="212.7">Colour Legend</text>
<text x="26.7" y="219.5">Class 400 retroreflective white</text>
<text x="26.7" y="227.6">Black</text>
<text x="26.8" y="236.2">C:100 M:49 Y:0 K:28</text>
</g>
<g font-size="3.8" fill="#373435">
<text x="59.6" y="165.7">a</text>
<text x="71" y="165.7">b</text>
<text x="80.5" y="165.7">c</text>
<text x="99" y="165.7">f</text>
<text x="107.9" y="165.7">g</text>
<text x="116.2" y="165.8">h</text>
<text x="125.6" y="165.8">k</text>
<text x="135.3" y="165.8">m</text>
<text x="145.7" y="165.8">n</text>
<text x="153.9" y="165.9">o</text>
<text x="162.8" y="165.8">r</text>
<text x="49.8" y="170.4">A</text>
<text x="56.4" y="170.5">1800</text>
<text x="67.9" y="170.5">1200</text>
<text x="79.4" y="170.5">60</text>
<text x="96.4" y="170.5">154</text>
<text x="106.9" y="170.5">60</text>
<text x="114.1" y="170.6">106</text>
<text x="123.4" y="170.6">100</text>
<text x="144.7" y="170.6">57</text>
<text x="152.8" y="170.6">78</text>
<text x="160.3" y="170.6">125</text>
<text x="49.8" y="175.3">B</text>
<text x="56.4" y="175.4">3000</text>
<text x="67.9" y="175.4">2000</text>
<text x="78.3" y="175.4">100</text>
<text x="96.4" y="175.4">255</text>
<text x="105.8" y="175.4">100</text>
<text x="114.1" y="175.4">176</text>
<text x="123.4" y="175.4">160</text>
<text x="144.7" y="175.4">95</text>
<text x="151.8" y="175.4">130</text>
<text x="160.3" y="175.4">200</text>
<text x="49.7" y="180.1">C</text>
<text x="56.4" y="180.2">4000</text>
<text x="67.9" y="180.2">2700</text>
<text x="78.3" y="180.2">135</text>
<text x="96.4" y="180.2">342</text>
<text x="105.8" y="180.2">133</text>
<text x="114.1" y="180.2">235</text>
<text x="123.4" y="180.2">220</text>
<text x="143.6" y="180.2">126</text>
<text x="151.8" y="180.2">173</text>
<text x="160.3" y="180.2">250</text>
</g>
<g font-size="3.8" fill="#282829">
<text x="89.5" y="165.7">e</text>
<text x="87.4" y="170.5">190</text>
<text x="132.9" y="170.6">1131</text>
<text x="87.4" y="175.4">315</text>
<text x="132.7" y="175.4">1877</text>
<text x="87.4" y="180.2">422</text>
<text x="132.9" y="180.2">2511</text>
</g>
<g font-size="3.5" fill="#373435">
<text x="85.7" y="196.1">Notes:</text>
<text x="85.7" y="200">1. Size A should only be used where location does not suit a B size sign</text>
<text x="90.7" y="203.9">due to space constraints. Size C should be used on roads with a</text>
<text x="90.7" y="207.8">posted speed limit of 100km/h or above and space is available.</text>
<text x="85.7" y="215.7">3. ** Font to be Noto Sans Display Regular.</text>
<text x="85.7" y="211.7">2. * Font to be Noto Sans Display Bold.</text>
<text x="85.7" y="219.6">4. Insert appropriate four lines of project identification.</text>
<text x="85.7" y="227.4">6. For two and three line project titles see pages 1 and 2 respectively.</text>
<text x="85.7" y="223.5">5. Insert appropriate completion date.</text>
<text x="85.7" y="231.3">7. For details of Queensland government crest and ‘Delivering for</text>
<text x="90.7" y="235.2">Queensland’ woodmark please contact comms@tmr.qld.gov.au.</text>
<text x="21.6" y="267.8">Department of Transport and Main Roads</text>
<text x="18.2" y="271.8">Infrastructure Management &amp; Delivery Division</text>
<text x="16.7" y="280.6">Designed</text>
<text x="42.7" y="280.6">Checked</text>
<text x="69.7" y="280.6">Scale</text>
<text x="99.2" y="281.5">A/PRINCIPAL ENGINEER</text>
<text x="154.3" y="276.2">11/08/25</text>
<text x="157.4" y="281.2">Date</text>
<text x="178.4" y="278.9">Page 3 of 3</text>
<text x="17" y="284.8">TV 06/15</text>
<text x="42.8" y="284.8">MW 08/25</text>
<text x="69.7" y="285.2">Not to Scale</text>
<text x="99.2" y="285">(Traffic Engineering Practice)</text>
</g>
</svg>
